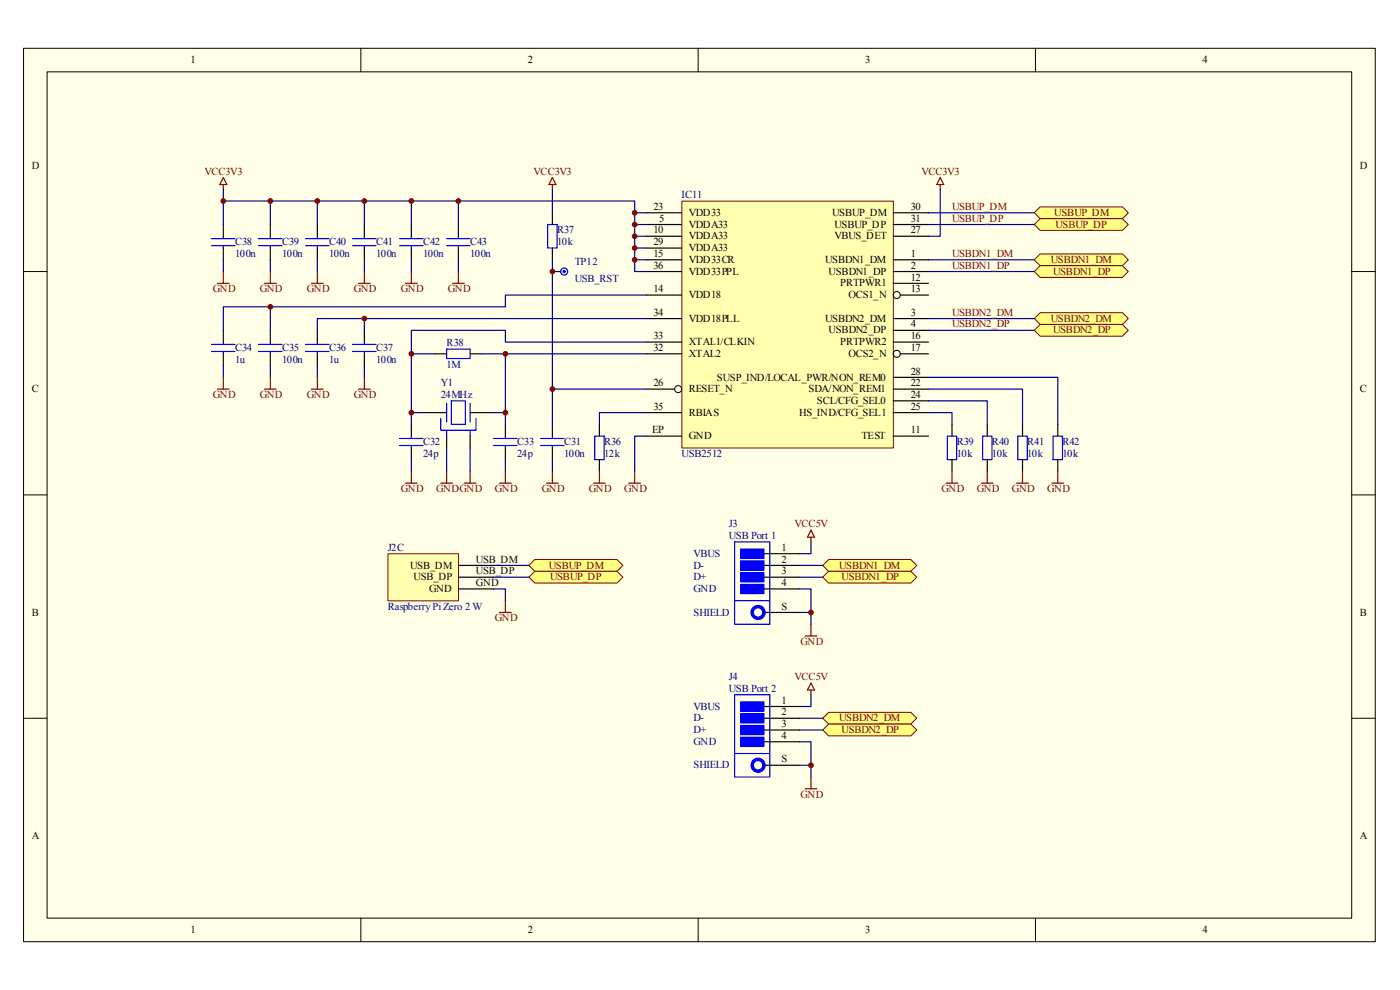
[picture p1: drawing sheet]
<svg xmlns="http://www.w3.org/2000/svg" width="297mm" height="210mm" viewBox="0 0 297 210" stroke-linecap="round" stroke-linejoin="round" font-family="sans-serif">
<path d="M5 10.2h286.8v189.6h-286.8z" fill="#ffffe8"/>
<g fill="none" stroke="#000" stroke-width=".21">
<path d="M5 10.2h286.8v189.6h-286.8zM10 15.2h276.8v179.6h-276.8zM76.5 10.2v5M148.1 10.2v5M219.7 10.2v5M5 57.6h5M286.7 57.6h5M5 105h5M286.7 105h5M5 152.4h5M286.7 152.4h5M76.5 194.8v4.9"/>
<path d="M148.1 194.8v4.9M219.7 194.8v4.9"/>
</g>
<path d="M144.7 42.7h44.8v52.3h-44.8z" fill="#ffffb0"/>
<path d="M144.7 42.7h44.8v52.3h-44.8z" fill="none" stroke="#800000" stroke-width=".21"/>
<g fill="none" stroke="#000" stroke-width=".25">
<path d="M137.1 55.1h7.5M137.1 57.6h7.5M137.1 47.6h7.5M137.1 50.1h7.5M137.1 45.1h7.5M137.1 52.6h7.5M189.5 55.1h7.5M189.5 57.6h7.5M189.5 47.6h7.5M189.5 50.1h7.5M189.5 45.1h7.5M137.1 67.6h7.5"/>
<path d="M137.1 62.6h7.5M137.1 72.6h7.5M137.1 75.1h7.5M189.5 67.6h7.5M189.5 70.1h7.5M189.5 60.1h7.5M189.5 72.6h7.5M191 62.6h6M191 75.1h6M137.1 92.5h7.5M137.1 82.5h6M137.1 87.5h7.5"/>
<path d="M189.5 92.5h7.5M189.5 82.5h7.5M189.5 85h7.5M189.5 87.5h7.5M189.5 80h7.5"/>
</g>
<g fill="none" stroke="#000" stroke-width=".21">
<circle cx="190.2" cy="75.1" r=".75"/>
<circle cx="190.2" cy="62.6" r=".75"/>
<circle cx="143.9" cy="82.5" r=".75"/>
</g>
<path d="M82.3 117.5h15v10h-15z" fill="#ffffb0"/>
<path d="M82.3 117.5h15v10h-15z" fill="none" stroke="#800000" stroke-width=".21"/>
<path d="M97.2 119.9h7.5M162.1 119.9h7.5M162.1 117.5h7.5M97.2 122.4h7.5M97.2 124.9h7.5M162.1 122.4h7.5M162.1 124.9h7.5M162.1 129.9h7.5" fill="none" stroke="#000" stroke-width=".25"/>
<path d="M106 129.9h2.5M107.2 127.4v2.5" fill="none" stroke="#800000" stroke-width=".25"/>
<path d="M104.7 124.9h2.5v2.5" fill="none" stroke="#000080" stroke-width=".25"/>
<path d="M157.1 116.5h5v2h-5z" fill="#00f"/>
<path d="M157.1 116.5h5v2h-5z" fill="none" stroke="#00f" stroke-width=".21"/>
<path d="M157.1 119h5v1.9h-5z" fill="#00f"/>
<path d="M157.1 119h5v1.9h-5z" fill="none" stroke="#00f" stroke-width=".21"/>
<path d="M157.1 121.5h5v1.9h-5z" fill="#00f"/>
<path d="M157.1 121.5h5v1.9h-5z" fill="none" stroke="#00f" stroke-width=".21"/>
<path d="M157.1 124h5v1.9h-5z" fill="#00f"/>
<path d="M157.1 124h5v1.9h-5z" fill="none" stroke="#00f" stroke-width=".21"/>
<circle cx="160.8" cy="129.9" r="1.25" fill="none" stroke="#00f" stroke-width=".75"/>
<path d="M155.8 115h7.5v17.4h-7.5zM155.8 127.4h7.5" fill="none" stroke="#00f" stroke-width=".25"/>
<path d="M172 114v1M172 112.5l.8 1.5h-1.5zM170.8 134.9h2.5M172 132.4v2.5" fill="none" stroke="#800000" stroke-width=".25"/>
<path d="M172 115v2.5h-2.4M169.6 124.9h2.4v7.5M169.6 129.9h2.4" fill="none" stroke="#000080" stroke-width=".25"/>
<path d="M162.1 149.9h7.5M162.1 152.4h7.5M162.1 154.9h7.5M162.1 157.4h7.5M162.1 162.3h7.5" fill="none" stroke="#000" stroke-width=".25"/>
<path d="M157.1 148.9h5v2h-5z" fill="#00f"/>
<path d="M157.1 148.9h5v2h-5z" fill="none" stroke="#00f" stroke-width=".21"/>
<path d="M157.1 151.4h5v2h-5z" fill="#00f"/>
<path d="M157.1 151.4h5v2h-5z" fill="none" stroke="#00f" stroke-width=".21"/>
<path d="M157.1 153.9h5v2h-5z" fill="#00f"/>
<path d="M157.1 153.9h5v2h-5z" fill="none" stroke="#00f" stroke-width=".21"/>
<path d="M157.1 156.4h5v2h-5z" fill="#00f"/>
<path d="M157.1 156.4h5v2h-5z" fill="none" stroke="#00f" stroke-width=".21"/>
<circle cx="160.8" cy="162.3" r="1.25" fill="none" stroke="#00f" stroke-width=".75"/>
<g fill="none" stroke="#00f" stroke-width=".25">
<path d="M116.2 47.6h2v5h-2zM94.7 74.1h5v2h-5zM84.8 93h5M84.8 94.5h5M87.3 92.5v.5M87.3 94.5v.5M93.5 88.8v2.5h7.5v-2.5M94.7 85.5v4M94.7 91.3v1.2M95.7 85h3v5h-3zM99.7 85.5v4M99.7 91.3v1.2"/>
<path d="M104.7 93h5M104.7 94.5h5M107.2 92.5v.5M107.2 94.5v.5M114.7 93h5M114.7 94.5h5M117.2 92.5v.5M117.2 94.5v.5M126.2 92.5h2v5h-2zM155.8 147.4h7.5v17.4h-7.5zM155.8 159.9h7.5"/>
</g>
<g fill="none" stroke="#800000" stroke-width=".25">
<path d="M47.4 37.7l.7 1.5h-1.5zM47.4 39.2v1M117.2 37.7l.7 1.5h-1.5zM117.2 39.2v1M199.5 37.7l.7 1.5h-1.5zM199.5 39.2v1M87.3 100v2.5M94.7 100v2.5M99.7 100v2.5M107.2 100v2.5M117.2 100v2.5M127.2 100v2.5"/>
<path d="M134.6 100v2.5M86 102.5h2.5M93.5 102.5h2.5M98.5 102.5h2.5M106 102.5h2.5M115.9 102.5h2.5M125.9 102.5h2.5M133.4 102.5h2.5M172 146.4v1M172 144.9l.8 1.5h-1.5zM170.8 167.3h2.5M172 164.8v2.5"/>
</g>
<g fill="none" stroke="#000080" stroke-width=".25">
<path d="M117.2 40.2v4.9M117.2 55.1v34.9M134.6 45.1h2.5M134.6 47.6h2.5M134.6 50.1h2.5M134.6 52.6h2.5M134.6 55.1h2.5M199.5 40.2v9.9h-2.5M92.3 75.1h-5v14.9M102.2 75.1h5v14.9M107.2 75.1h29.9M137.1 72.6h-29.9v-2.5h-19.9v5"/>
<path d="M87.3 87.5h2.5M87.3 97.5v2.5M94.7 95v5M99.7 95v5M104.7 87.5h2.5M107.2 97.5v2.5M117.2 97.5v2.5M117.2 82.5h19.9M137.1 92.5h-2.5v7.5M137.1 87.5h-9.9v2.5M169.6 157.4h2.4v7.4M172 147.4v2.5h-2.4"/>
<path d="M169.6 162.3h2.4"/>
</g>
<g fill="none" stroke="#000" stroke-width=".25">
<path d="M117.2 45.1v2.5M117.2 52.6v2.5M92.3 75.1h2.4M99.7 75.1h2.5M87.3 90v2.5M87.3 95v2.5M89.8 87.5h4.9M94.7 92.5v2.5M99.7 87.5h5M99.7 92.5v2.5M107.2 90v2.5M107.2 95v2.5"/>
<path d="M117.2 90v2.5M117.2 95v2.5M127.2 90v2.5M127.2 97.5v2.5"/>
</g>
<g fill="#ffff80" stroke="#800000" stroke-width=".21">
<path d="M219.4 45.1l1.3-1.2h17.4l1.3 1.2-1.3 1.3h-17.4z" fill-rule="evenodd"/>
<path d="M219.4 47.6l1.3-1.2h17.4l1.3 1.2-1.3 1.3h-17.4z" fill-rule="evenodd"/>
<path d="M219.4 55.1l1.3-1.2h17.4l1.3 1.2-1.3 1.3h-17.4z" fill-rule="evenodd"/>
<path d="M220.7 66.3h17.4l1.3 1.3-1.3 1.2h-17.4l-1.3-1.2z" fill-rule="evenodd"/>
<path d="M219.4 70.1l1.3-1.3h17.4l1.3 1.3-1.3 1.2h-17.4z" fill-rule="evenodd"/>
<path d="M219.4 57.6l1.3-1.2h17.4l1.3 1.2-1.3 1.3h-17.4z" fill-rule="evenodd"/>
</g>
<path d="M197 45.1h22.4M197 47.6h22.4M197 55.1h22.4M197 57.6h22.4M197 67.6h22.4M197 70.1h22.4" fill="none" stroke="#000080" stroke-width=".25"/>
<g fill="#ffff80" stroke="#800000" stroke-width=".21">
<path d="M112.2 119.9l1.3-1.2h17.4l1.3 1.2-1.3 1.3h-17.4z" fill-rule="evenodd"/>
<path d="M112.2 122.4l1.3-1.2h17.4l1.3 1.2-1.3 1.3h-17.4z" fill-rule="evenodd"/>
</g>
<path d="M104.7 119.9h7.5M104.7 122.4h7.5" fill="none" stroke="#000080" stroke-width=".25"/>
<g fill="#ffff80" stroke="#800000" stroke-width=".21">
<path d="M174.5 119.9l1.3-1.2h17.4l1.3 1.2-1.3 1.3h-17.4z" fill-rule="evenodd"/>
<path d="M174.5 122.4l1.3-1.2h17.4l1.3 1.2-1.3 1.3h-17.4z" fill-rule="evenodd"/>
<path d="M174.5 152.4l1.3-1.3h17.4l1.3 1.3-1.3 1.2h-17.4z" fill-rule="evenodd"/>
<path d="M175.8 153.6h17.4l1.3 1.3-1.3 1.2h-17.4l-1.3-1.2z" fill-rule="evenodd"/>
</g>
<g fill="none" stroke="#000080" stroke-width=".25">
<path d="M47.4 42.6h87.2v15h2.5M47.4 40.2v7.4M47.4 55.1v2.5M57.3 42.6v5M57.3 55.1v2.5M67.3 42.6v5M67.3 55.1v2.5M77.3 42.6v5M77.3 55.1v2.5M87.3 42.6v5M87.3 55.1v2.5M97.2 42.6v5"/>
<path d="M97.2 55.1v2.5M47.4 77.6v2.4M57.3 65.1v5M57.3 77.6v2.4M67.3 77.6v2.4M77.3 67.6v2.5M77.3 77.6v2.4M137.1 67.6h-69.8v2.5M137.1 62.6h-29.9v2.5h-59.8v5M197 87.5h5v2.5M197 85h12.4v5M197 82.5h19.9v7.5"/>
<path d="M197 80h27.4v10M169.6 119.9h4.9M169.6 122.4h4.9M169.6 152.4h4.9M169.6 154.9h4.9"/>
</g>
<g fill="none" stroke="#000" stroke-width=".25">
<path d="M47.4 47.6v2.5M47.4 52.6v2.5M57.3 47.6v2.5M57.3 52.6v2.5M67.3 47.6v2.5M67.3 52.6v2.5M77.3 47.6v2.5M77.3 52.6v2.5M87.3 47.6v2.5M87.3 52.6v2.5M97.2 47.6v2.5M97.2 52.6v2.5"/>
<path d="M117.2 57.6h1.7M47.4 70.1v2.5M47.4 75.1v2.5M57.3 70.1v2.5M57.3 75.1v2.5M67.3 70.1v2.5M67.3 75.1v2.5M77.3 70.1v2.5M77.3 75.1v2.5M202 90v2.5M202 97.5v2.5M209.4 90v2.5"/>
<path d="M209.4 97.5v2.5M216.9 90v2.5M216.9 97.5v2.5M224.4 90v2.5M224.4 97.5v2.5"/>
</g>
<g fill="none" stroke="#00f" stroke-width=".25">
<path d="M44.9 50.6h5M44.9 52.1h5M47.4 50.1v.5M47.4 52.1v.5M54.9 50.6h4.9M54.9 52.1h4.9M57.3 50.1v.5M57.3 52.1v.5M64.8 50.6h5M64.8 52.1h5M67.3 50.1v.5M67.3 52.1v.5"/>
<path d="M74.8 50.6h5M74.8 52.1h5M77.3 50.1v.5M77.3 52.1v.5M84.8 50.6h5M84.8 52.1h5M87.3 50.1v.5M87.3 52.1v.5M94.7 50.6h5M94.7 52.1h5M97.2 50.1v.5M97.2 52.1v.5"/>
<path d="M44.9 73.1h5M44.9 74.6h5M47.4 72.6v.5M47.4 74.6v.5M54.9 73.1h4.9M54.9 74.6h4.9M57.3 72.6v.5M57.3 74.6v.5M64.8 73.1h5M64.8 74.6h5M67.3 72.6v.5M67.3 74.6v.5"/>
<path d="M74.8 73.1h5M74.8 74.6h5M77.3 72.6v.5M77.3 74.6v.5M201 92.5h2v5h-2zM208.5 92.5h1.9v5h-1.9zM215.9 92.5h2v5h-2zM223.4 92.5h2v5h-2z"/>
<circle cx="119.7" cy="57.6" r=".75"/>
</g>
<g fill="none" stroke="#800000" stroke-width=".25">
<path d="M47.4 57.6v2.5M57.3 57.6v2.5M67.3 57.6v2.5M77.3 57.6v2.5M87.3 57.6v2.5M97.2 57.6v2.5M46.1 60.1h2.5M56.1 60.1h2.5M66.1 60.1h2.5M76 60.1h2.5M86 60.1h2.5M96 60.1h2.5"/>
<path d="M46.1 82.5h2.5M47.4 80v2.5M56.1 82.5h2.5M57.3 80v2.5M66.1 82.5h2.5M67.3 80v2.5M76 82.5h2.5M77.3 80v2.5M202 100v2.5M209.4 100v2.5M216.9 100v2.5M224.4 100v2.5"/>
<path d="M200.7 102.5h2.5M208.2 102.5h2.5M215.7 102.5h2.5M223.2 102.5h2.5"/>
</g>
<g fill="#800000" stroke="#800000" stroke-width=".21">
<circle cx="172" cy="129.9" r=".5"/>
<circle cx="172" cy="162.3" r=".5"/>
<circle cx="47.4" cy="42.6" r=".5"/>
<circle cx="134.6" cy="47.6" r=".5"/>
<circle cx="134.6" cy="45.1" r=".5"/>
<circle cx="134.6" cy="50.1" r=".5"/>
<circle cx="134.6" cy="52.6" r=".5"/>
<circle cx="134.6" cy="55.1" r=".5"/>
<circle cx="117.2" cy="82.5" r=".5"/>
<circle cx="87.3" cy="75.1" r=".5"/>
<circle cx="107.2" cy="75.1" r=".5"/>
<circle cx="87.3" cy="87.5" r=".5"/>
<circle cx="107.2" cy="87.5" r=".5"/>
<circle cx="97.2" cy="42.6" r=".5"/>
<circle cx="87.3" cy="42.6" r=".5"/>
<circle cx="77.3" cy="42.6" r=".5"/>
<circle cx="67.3" cy="42.6" r=".5"/>
<circle cx="57.3" cy="42.6" r=".5"/>
<circle cx="77.3" cy="67.6" r=".5"/>
<circle cx="57.3" cy="65.1" r=".5"/>
<circle cx="117.2" cy="57.6" r=".5"/>
</g>
<circle cx="119.7" cy="57.6" r=".25" fill="#00f" stroke="#00f" stroke-width=".21"/>
<g font-size="2.3">
<text x="40.4" y="13.4">1</text>
<text x="112" y="13.4">2</text>
<text x="183.5" y="13.4">3</text>
<text x="255.1" y="13.4">4</text>
<text x="6.7" y="35.8">D</text>
<text x="288.5" y="35.8">D</text>
<text x="138.6" y="44.5">23</text>
<text x="139.9" y="47">5</text>
<text x="146.1" y="45.8">VDD33</text>
<text x="176.5" y="45.8">USBUP_DM</text>
<text x="193.3" y="44.5">30</text>
<text x="193.3" y="47">31</text>
<text x="138.6" y="49.5">10</text>
<text x="138.6" y="52">29</text>
<text x="146.1" y="48.3">VDDA33</text>
<text x="146.1" y="50.8">VDDA33</text>
<text x="146.1" y="53.3">VDDA33</text>
<text x="177" y="50.8">VBUS_DET</text>
<text x="177" y="48.3">USBUP_DP</text>
<text x="193.3" y="49.5">27</text>
<text x="138.6" y="54.5">15</text>
<text x="138.6" y="57">36</text>
<text x="146.1" y="55.8">VDD33CR</text>
<text x="146.1" y="58.3">VDD33PPL</text>
<text x="175" y="55.8">USBDN1_DM</text>
<text x="175.8" y="58.3">USBDN1_DP</text>
<text x="193.3" y="54.5">1</text>
<text x="193.3" y="57">2</text>
<text x="193.3" y="59.5">12</text>
<text x="138.6" y="62">14</text>
<text x="146.1" y="63.2">VDD18</text>
<text x="178.3" y="60.7">PRTPWR1</text>
<text x="180" y="63.2">OCS1_N</text>
<text x="193.3" y="62">13</text>
<text x="138.6" y="72">33</text>
<text x="138.6" y="67">34</text>
<text x="146.1" y="68.2">VDD18PLL</text>
<text x="175" y="68.2">USBDN2_DM</text>
<text x="175.8" y="70.7">USBDN2_DP</text>
<text x="193.3" y="67">3</text>
<text x="193.3" y="69.5">4</text>
<text x="193.3" y="72">16</text>
<text x="138.6" y="74.5">32</text>
<text x="146.1" y="75.7">XTAL2</text>
<text x="146.1" y="73.2">XTAL1/CLKIN</text>
<text x="178.3" y="73.2">PRTPWR2</text>
<text x="180" y="75.7">OCS2_N</text>
<text x="193.3" y="74.5">17</text>
<text x="6.7" y="83.2">C</text>
<text x="138.6" y="82">26</text>
<text x="146.1" y="83.2">RESET_N</text>
<text x="152.1" y="80.7">SUSP_IND/LOCAL_PWR/NON_REM0</text>
<text x="171.5" y="83.2">SDA/NON_REM1</text>
<text x="193.3" y="82">22</text>
<text x="193.3" y="79.5">28</text>
<text x="288.5" y="83.2">C</text>
<text x="138.6" y="87">35</text>
<text x="146.1" y="88.2">RBIAS</text>
<text x="169.5" y="88.2">HS_IND/CFG_SEL1</text>
<text x="173.3" y="85.7">SCL/CFG_SEL0</text>
<text x="193.3" y="84.5">24</text>
<text x="193.3" y="87">25</text>
<text x="138.4" y="91.9">EP</text>
<text x="146.1" y="93.2">GND</text>
<text x="182.8" y="93.2">TEST</text>
<text x="193.3" y="91.9">11</text>
<text x="101" y="119.4">USB_DM</text>
<text x="165.8" y="116.9">1</text>
<text x="165.8" y="119.4">2</text>
<text x="87" y="120.6">USB_DM</text>
<text x="87.8" y="123.1">USB_DP</text>
<text x="91" y="125.6">GND</text>
<text x="101" y="121.8">USB_DP</text>
<text x="101" y="124.3">GND</text>
<text x="165.8" y="121.8">3</text>
<text x="165.8" y="124.3">4</text>
<text x="6.7" y="130.6">B</text>
<text x="165.8" y="129.3">S</text>
<text x="288.5" y="130.6">B</text>
<text x="165.8" y="149.3">1</text>
<text x="165.8" y="151.8">2</text>
<text x="165.8" y="154.3">3</text>
<text x="165.8" y="156.8">4</text>
<text x="165.8" y="161.8">S</text>
<text x="6.7" y="178">A</text>
<text x="288.5" y="178">A</text>
<text x="40.4" y="197.9">1</text>
<text x="112" y="197.9">2</text>
<text x="183.5" y="197.9">3</text>
<text x="255.1" y="197.9">4</text>
</g>
<g font-size="2.3" fill="#800000">
<text x="43.4" y="37.1">VCC3V3</text>
<text x="113.2" y="37.1">VCC3V3</text>
<text x="195.5" y="37.1">VCC3V3</text>
<text x="202" y="44.5">USBUP_DM</text>
<text x="202" y="47">USBUP_DP</text>
<text x="223.6" y="45.8">USBUP_DM</text>
<text x="223.9" y="48.3">USBUP_DP</text>
<text x="202" y="54.5">USBDN1_DM</text>
<text x="202" y="57">USBDN1_DP</text>
<text x="222.9" y="55.8">USBDN1_DM</text>
<text x="223.4" y="58.3">USBDN1_DP</text>
<text x="45.1" y="62">GND</text>
<text x="55.1" y="62">GND</text>
<text x="65.1" y="62">GND</text>
<text x="75.1" y="62">GND</text>
<text x="85" y="62">GND</text>
<text x="95" y="62">GND</text>
<text x="202" y="67">USBDN2_DM</text>
<text x="202" y="69.5">USBDN2_DP</text>
<text x="222.9" y="68.2">USBDN2_DM</text>
<text x="223.4" y="70.7">USBDN2_DP</text>
<text x="45.1" y="84.5">GND</text>
<text x="55.1" y="84.5">GND</text>
<text x="65.1" y="84.5">GND</text>
<text x="75.1" y="84.5">GND</text>
<text x="85" y="104.4">GND</text>
<text x="92.5" y="104.4">GNDGND</text>
<text x="105" y="104.4">GND</text>
<text x="114.9" y="104.4">GND</text>
<text x="124.9" y="104.4">GND</text>
<text x="132.4" y="104.4">GND</text>
<text x="199.7" y="104.4">GND</text>
<text x="207.2" y="104.4">GND</text>
<text x="214.7" y="104.4">GND</text>
<text x="222.2" y="104.4">GND</text>
<text x="168.6" y="111.9">VCC5V</text>
<text x="116.5" y="120.6">USBUP_DM</text>
<text x="116.7" y="123.1">USBUP_DP</text>
<text x="178.1" y="120.6">USBDN1_DM</text>
<text x="178.5" y="123.1">USBDN1_DP</text>
<text x="105" y="131.8">GND</text>
<text x="169.8" y="136.8">GND</text>
<text x="168.6" y="144.3">VCC5V</text>
<text x="178.1" y="153">USBDN2_DM</text>
<text x="178.5" y="155.5">USBDN2_DP</text>
<text x="169.8" y="169.2">GND</text>
</g>
<g font-size="2.3" fill="#000080">
<text x="144.6" y="42">IC11</text>
<text x="49.9" y="52">C38</text>
<text x="59.9" y="52">C39</text>
<text x="69.8" y="52">C40</text>
<text x="79.8" y="52">C41</text>
<text x="89.7" y="52">C42</text>
<text x="99.7" y="52">C43</text>
<text x="118.2" y="49.5">R37</text>
<text x="118.2" y="52">10k</text>
<text x="49.9" y="54.5">100n</text>
<text x="59.9" y="54.5">100n</text>
<text x="69.8" y="54.5">100n</text>
<text x="79.8" y="54.5">100n</text>
<text x="89.7" y="54.5">100n</text>
<text x="99.7" y="54.5">100n</text>
<text x="121.9" y="56.3">TP12</text>
<text x="121.9" y="59.8">USB_RST</text>
<text x="49.9" y="74.5">C34</text>
<text x="49.9" y="77">1u</text>
<text x="59.9" y="74.5">C35</text>
<text x="59.9" y="77">100n</text>
<text x="69.8" y="74.5">C36</text>
<text x="69.8" y="77">1u</text>
<text x="79.8" y="74.5">C37</text>
<text x="79.8" y="77">100n</text>
<text x="94.7" y="73.5">R38</text>
<text x="94.7" y="78">1M</text>
<text x="93.5" y="82">Y1</text>
<text x="93.5" y="84.5">24MHz</text>
<text x="89.7" y="94.4">C32</text>
<text x="109.7" y="94.4">C33</text>
<text x="119.7" y="94.4">C31</text>
<text x="128.2" y="94.4">R36</text>
<text x="203" y="94.4">R39</text>
<text x="210.4" y="94.4">R40</text>
<text x="217.9" y="94.4">R41</text>
<text x="225.4" y="94.4">R42</text>
<text x="89.7" y="96.9">24p</text>
<text x="109.7" y="96.9">24p</text>
<text x="119.7" y="96.9">100n</text>
<text x="128.2" y="96.9">12k</text>
<text x="144.6" y="96.9">USB2512</text>
<text x="203" y="96.9">10k</text>
<text x="210.4" y="96.9">10k</text>
<text x="217.9" y="96.9">10k</text>
<text x="225.4" y="96.9">10k</text>
<text x="154.6" y="111.9">J3</text>
<text x="82.3" y="116.9">J2C</text>
<text x="147.1" y="118.1">VBUS</text>
<text x="154.6" y="114.4">USB Port 1</text>
<text x="147.1" y="120.6">D-</text>
<text x="147.1" y="123.1">D+</text>
<text x="147.1" y="125.6">GND</text>
<text x="82.3" y="129.3">Raspberry Pi Zero 2 W</text>
<text x="147.1" y="130.6">SHIELD</text>
<text x="154.6" y="144.3">J4</text>
<text x="154.6" y="146.8">USB Port 2</text>
<text x="147.1" y="150.5">VBUS</text>
<text x="147.1" y="153">D-</text>
<text x="147.1" y="155.5">D+</text>
<text x="147.1" y="158">GND</text>
<text x="147.1" y="163">SHIELD</text>
</g>
</svg>
